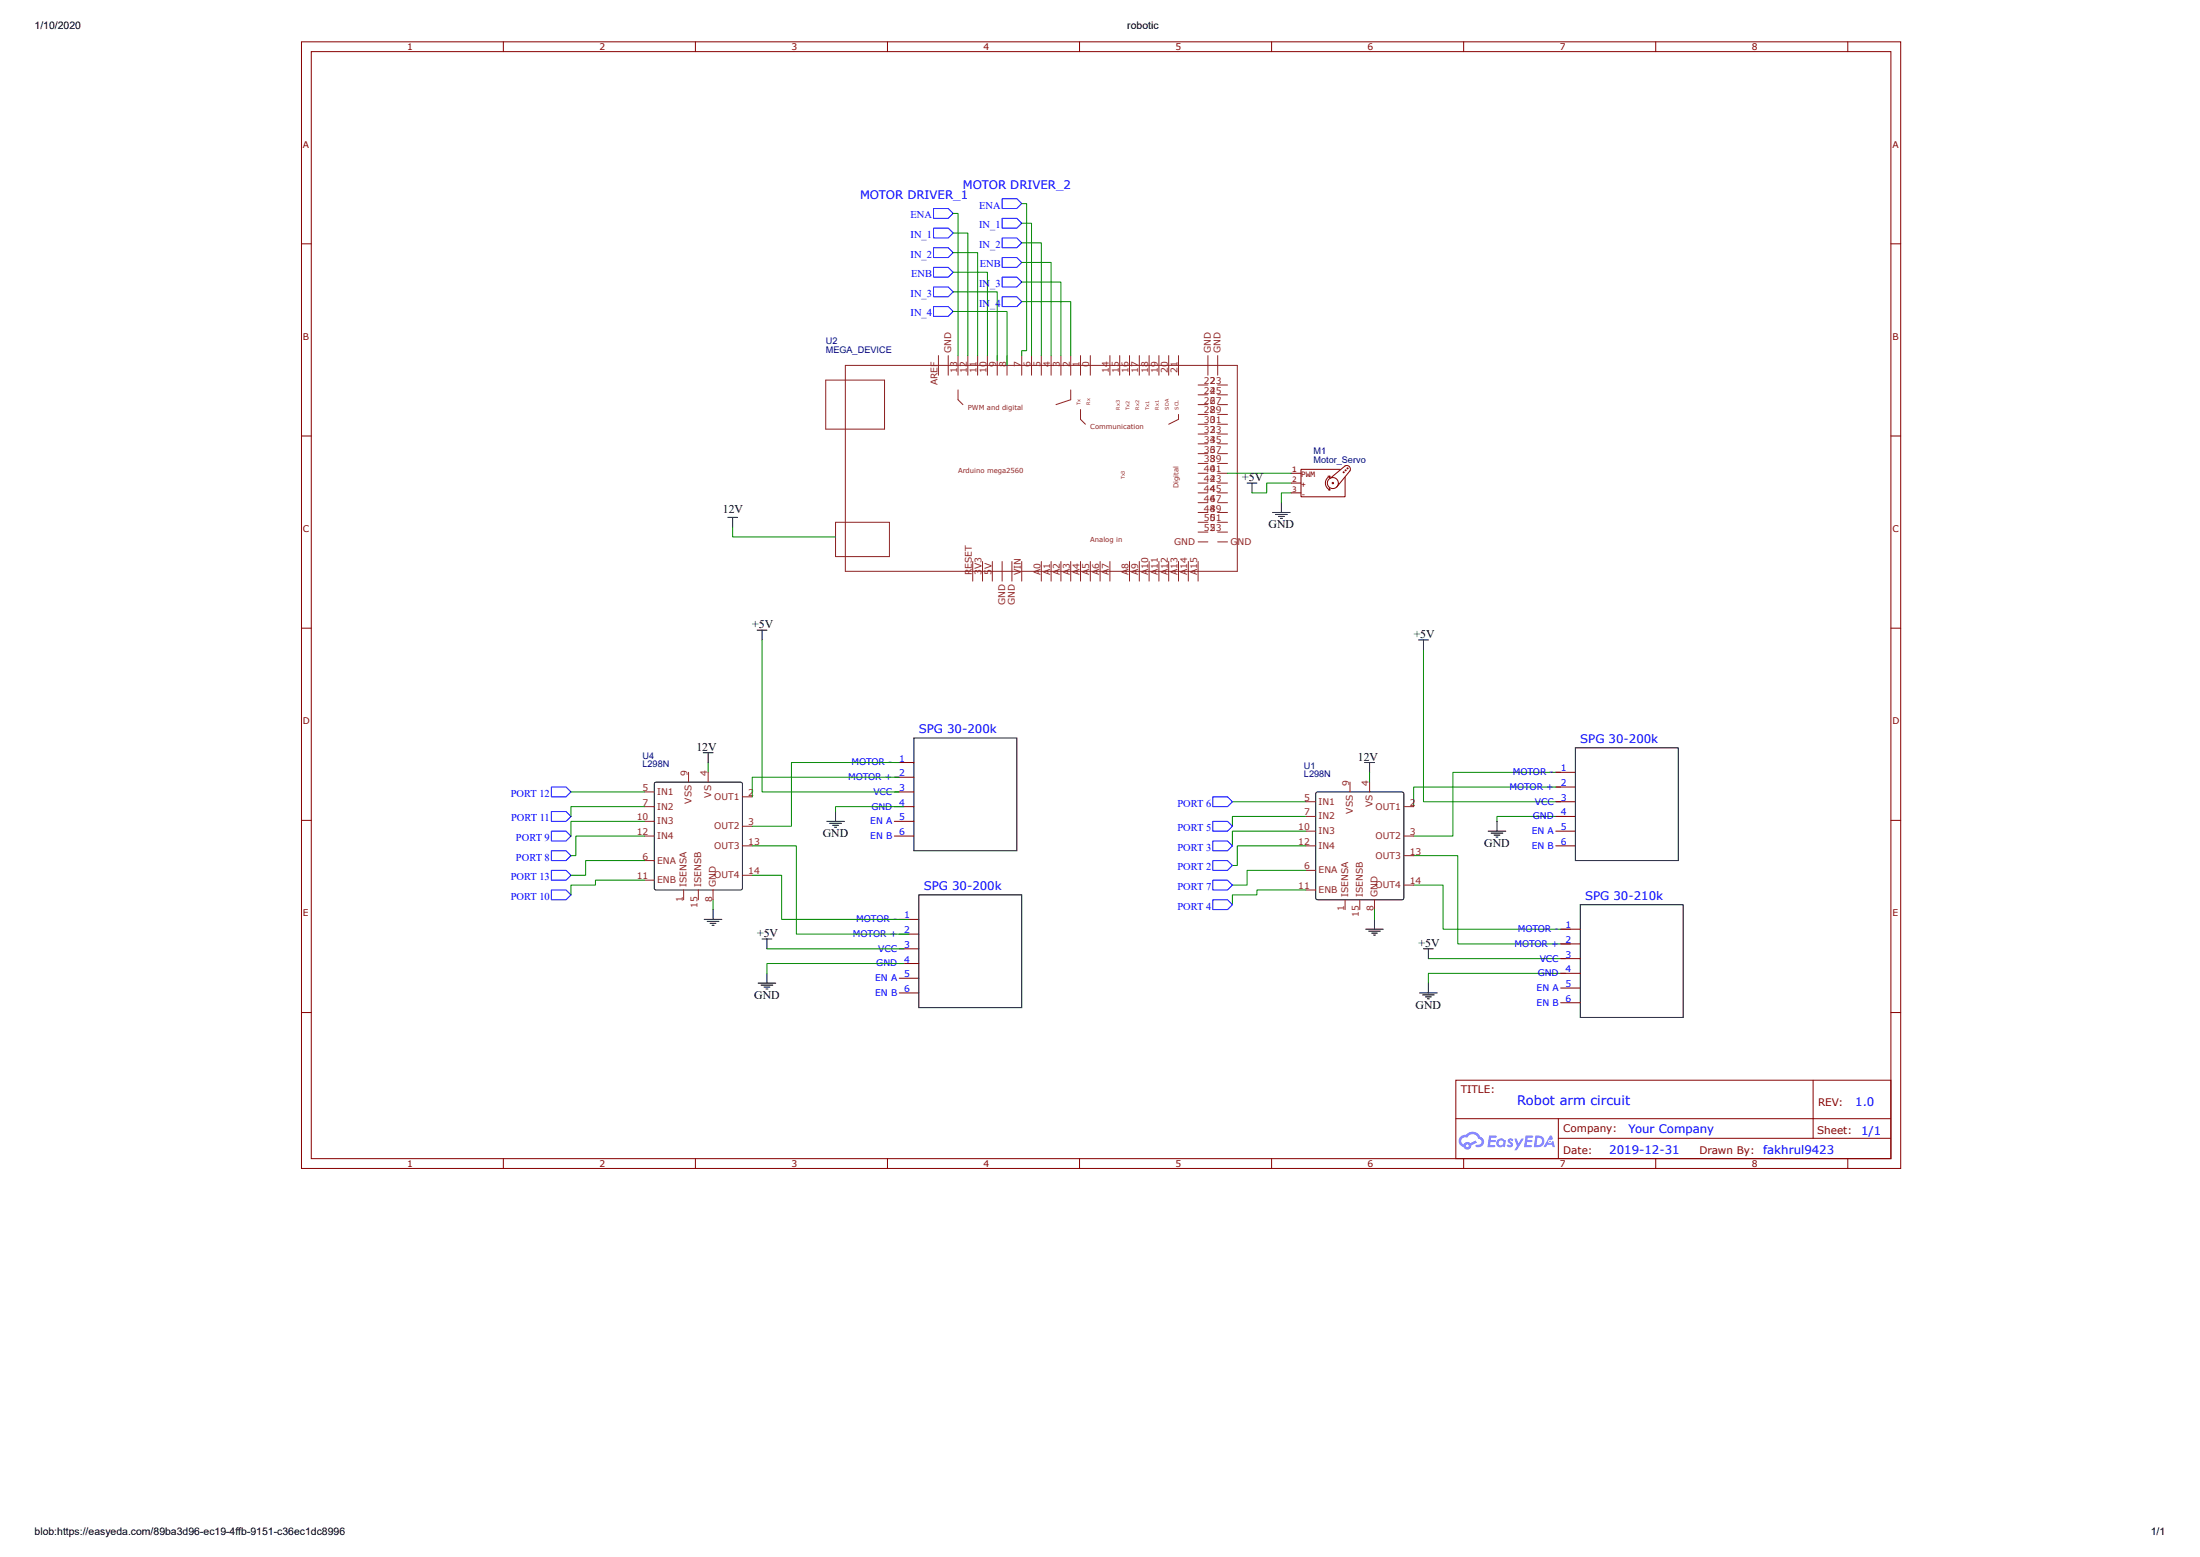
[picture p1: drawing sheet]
<svg xmlns="http://www.w3.org/2000/svg" width="594mm" height="420mm" viewBox="0 0 594 420" stroke-linecap="round" stroke-linejoin="round" font-family="sans-serif">
<g fill="none" stroke="#800" stroke-width=".27">
<path d="M81.4 11.3h431.9v304h-431.9zM84.1 13.9h426.5v298.8h-426.5zM135.9 11.3v2.6M187.8 11.3v2.6M239.7 11.3v2.6M291.5 11.3v2.6M343.4 11.3v2.6M395.3 11.3v2.6M447.1 11.3v2.6M499 11.3v2.6M81.4 65.8h2.7M510.6 65.8h2.7"/>
<path d="M81.4 117.7h2.7M510.6 117.7h2.7M81.4 169.5h2.7M510.6 169.5h2.7M81.4 221.4h2.7M510.6 221.4h2.7M81.4 273.3h2.7M510.6 273.3h2.7M393.1 291.5h117.5v21.2h-117.5zM489.6 291.5v15.7M135.9 312.7v2.6M187.8 312.7v2.6"/>
<path d="M239.7 312.7v2.6M291.5 312.7v2.6M343.4 312.7v2.6M393.2 301.9h117.3M395.3 312.7v2.6M420.8 307.2h89.7M420.8 301.9v10.6M447.1 312.7v2.6M499 312.7v2.6"/>
</g>
<g fill="#58f">
<path d="M407.4 307.4l.9-.1 .4 .3-.3 .4a.36 .36 0 0 0-.3-.3 .36 .36 0 0 0-.4 .2l.1 .1a.83 .83 0 0 1 .8 .8 .83 .83 0 0 1-.9 .8l-.8-.4 .3-.4 .6 .3 .2-.1v-.2a.91 .91 0 0 1-.6-1.4z"/>
<path d="M409 307.3h.6l.4 1.4 .9-1.4h.6l-1.9 3.1h-.6l.7-1.1z"/>
<path d="M402.1 306.5l2.1 .1-.2 .4h-1.3l-.1 .7h1.1l.3 .2-.3 .3h-1.2l-.1 .8 1.3 .1 .1 .2-.1 .2-2 .1z"/>
<path d="M412 306.5l2 .1-.1 .4h-1.4l-.1 .7h1.2l.2 .2-.3 .3h-1.1l-.2 .8 1.3 .1 .2 .2-.2 .2-1.9 .1z"/>
<path d="M418.6 306.5h.5l.2 .9-.4 .3a.53 .53 0 0 0-.8 .2 .53 .53 0 0 0 .3 .7 .53 .53 0 0 0 .7-.5l.4-.2 .4 1.7h-.6l-.2-.7h-1.3l-.3 .7h-.7z"/>
<path d="M414.7 306.5l-.5 3.1h1a1.58 1.58 0 0 0 1.9-1.6 1.58 1.58 0 0 0-1.9-1.5zM415.2 307a1.07 1.07 0 0 1 1.2 1.2 1.07 1.07 0 0 1-1.5 .8z"/>
<path d="M404.4 307.7a1.15 1.15 0 0 0-.1 1.6 1.15 1.15 0 0 0 1.6 .1l.5 .2 .2-1.7-.4-.3a1.12 1.12 0 0 0-1.8 .1zM404.6 308.4a.7 .7 0 0 1 1.4 0 .7 .7 0 0 1-1.4 0z"/>
<path d="M394.4 306.8a1.64 1.64 0 0 0 .8 2.7 1.08 1.08 0 0 0 1.2 .7 1.08 1.08 0 0 0 .9-1.1l1.5-.7-.3-.6-1.5 .7-.5-.3h-.6l-.7 .7a1.04 1.04 0 0 1-.5-1.5 1.04 1.04 0 0 1 1.5-.3 1.59 1.59 0 0 1 1.7-1 1.59 1.59 0 0 1 1.4 1.2 .85 .85 0 0 1 .8 1.1 .85 .85 0 0 1-1.3 .6 .32 .32 0 0 0-.3 .2 .32 .32 0 0 0 .3 .4 1.49 1.49 0 0 0 1.9-.9 1.49 1.49 0 0 0-1-1.9 2.36 2.36 0 0 0-3.9-.5l-.8 .1zM395.8 309.2a.41 .41 0 0 1 .8 0 .41 .41 0 0 1-.8 0z"/>
<circle cx="418.6" cy="308" r=".2"/>
</g>
<g fill="none" stroke="#080" stroke-width=".27">
<path d="M257.4 57.6h1.3v38.4M275.9 55h1.3v39.6h-1.3v1.4M257.4 62.9h4v33.1M257.4 68.2h6.6v27.8M257.4 73.5h9.3v22.5M257.4 78.8h11.9v18.5M275.9 60.2h2.7v35.8M275.9 65.5h5.3v30.5M275.9 70.8h8v25.2M275.9 76.1h10.6v19.9M257.4 84.1h14.5v14.5M275.9 81.4h13.2v14.6"/>
<path d="M331.5 127.7h17.2M348.7 133h-2.7v2.7M348.7 130.4h-6.6v2.6h-4M197.8 142.3v2.6h27.8M205.8 172.7v41h37M384.4 175.4v41h37.1M154.2 213.7h19.8M174 217.7h-19.8v2.6M191.2 205.8v2.6M242.8 205.8h-29.1v17.2h-10.6M242.8 209.8h-39.7v5.2M244.2 217.7h-18.6v1.3"/>
<path d="M332.8 216.4h19.9M369.9 208.4v2.7M421.5 212.4h-39.7v5.3M421.5 208.4h-29.2v17.2h-10.5M174 221.7h-19.8v3.9M174 225.6h-18.5v5.3h-1.3M174 232.3h-15.8v3.9h-4M174 237.5h-13.2v1.4h-6.6v2.6M203.1 236.2h8v11.9h34.4M203.1 228.3h11.9v23.8h30.5M352.7 234.9h-15.9v4h-4M352.7 228.3h-18.6v5.3h-1.3"/>
<path d="M352.7 224.3h-19.9v4M352.7 220.3h-19.9v2.7M381.8 230.9h11.9v23.8h30.4M381.8 238.9h7.9v11.9h34.4M422.8 220.3h-18.5v1.4M192.6 242.8v2.7M207.1 256.1h37.1M352.7 240.2h-13.3v1.3h-6.6v2.7M371.2 245.5v2.6M385.7 258.7h37.1M244.2 260h-37.1v2.7M422.8 262.7h-37.1v2.6"/>
</g>
<g fill="none" stroke="#000" stroke-width=".27">
<path d="M196.5 139.6h2.7M197.8 139.6v2.7M336.8 130.4h2.6M338.1 130.4v2.6M343.7 138.3h4.7M344.5 138.8h3.1M345.2 139.4h1.6M345.8 139.9h.5M346 135.7v2.6M204.5 170.1h2.6M205.8 170.1v2.6M383.1 172.7h2.6"/>
<path d="M384.4 172.7v2.7M246.8 199.2h27.8v30.4h-27.8zM176.8 211.2l.4-.1h22.8l.4 .2 .1 28.4-.2 .4-23.1 .1-.4-.2-.1-28.4zM189.9 203.1h2.7M191.2 203.1v2.7M225.6 219v2.7M355.5 213.9l.3-.2h22.8l.4 .3 .1 28.3-.2 .4-23.1 .1-.4-.2-.1-28.3zM368.5 205.8h2.7M369.9 205.8v2.6M425.4 201.8h27.8v30.5h-27.8zM223.3 221.7h4.7M224 222.2h3.2"/>
<path d="M224.8 222.7h1.6M225.4 223.3h.5M401.9 224.3h4.7M402.7 224.8h3.1M403.5 225.4h1.5M404 225.9h.5M404.3 221.7v2.6M190.2 248.1h4.7M191 248.7h3.1M191.8 249.2h1.6M192.3 249.7h.5M192.6 245.5v2.6"/>
<path d="M205.8 253.4h2.6M207.1 253.4v2.7M248.1 241.5h27.8v30.4h-27.8zM368.8 250.8h4.8M369.6 251.3h3.2M370.4 251.8h1.6M370.9 252.4h.5M371.2 248.1v2.7M384.4 256.1h2.7M385.7 256.1v2.6M426.7 244.2h27.8v30.4h-27.8zM204.7 265.3h4.8"/>
<path d="M205.5 265.9h3.2M206.3 266.4h1.6M206.8 266.9h.6M207.1 262.7v2.6M383.4 268h4.7M384.1 268.5h3.2M384.9 269h1.6M385.5 269.6h.5M385.7 265.3v2.7"/>
</g>
<g fill="none" stroke="#8d2323" stroke-width=".27">
<path d="M228.3 98.6h105.8v55.6h-105.8zM253.4 96v5.3M256.1 96v5.3M258.7 96v5.3M261.4 96v5.3M264 96v5.3M266.7 96v5.3M269.3 96v5.3M271.9 96v5.3M275.9 96v5.3M278.6 96v5.3M281.2 96v5.3"/>
<path d="M283.9 96v5.3M286.5 96v5.3M289.1 96v5.3M291.8 96v5.3M294.4 96v5.3M299.7 96v5.3M302.4 96v5.3M305 96v5.3M307.7 96v5.3M310.3 96v5.3M313 96v5.3M315.6 96v5.3"/>
<path d="M318.3 96v5.3M326.2 96v5.3M328.8 96v5.3M223 102.6h15.9v13.2h-15.9zM258.7 105.2v2.7l1.3 1.3M289.1 105.2v2.7l-3.9 1.3M291.8 110.5v2.7l1.3 1.3M318.3 111.8v1.4l-2.7 1.3M323.5 103.9h2.7M323.5 106.6h2.7M323.5 109.2h2.7M323.5 111.8h2.7"/>
<path d="M323.5 114.5h2.7M323.5 117.1h2.7M323.5 119.8h2.7M328.8 103.9h2.7M328.8 106.6h2.7M328.8 109.2h2.7M328.8 111.8h2.7M328.8 114.5h2.7M328.8 117.1h2.7M328.8 119.8h2.7M323.5 122.4h2.7M323.5 125.1h2.7"/>
<path d="M323.5 127.7h2.7M323.5 130.4h2.7M323.5 133h2.7M323.5 135.7h2.7M323.5 138.3h2.7M328.8 122.4h2.7M328.8 125.1h2.7M328.8 127.7h2.7M328.8 130.4h2.7M328.8 133h2.7M328.8 135.7h2.7M328.8 138.3h2.7"/>
<path d="M225.6 141h14.6v9.2h-14.6zM262.7 151.5v5.3M265.3 151.5v5.3M268 151.5v5.3M270.6 151.5v5.3M273.3 151.5v5.3M275.9 151.5v5.3M281.2 151.5v5.3M283.9 151.5v5.3M286.5 151.5v5.3M289.1 151.5v5.3M291.8 151.5v5.3"/>
<path d="M294.4 151.5v5.3M297.1 151.5v5.3M299.7 151.5v5.3M305 151.5v5.3M307.7 151.5v5.3M310.3 151.5v5.3M313 151.5v5.3M315.6 151.5v5.3M318.3 151.5v5.3M320.9 151.5v5.3M323.5 141h2.7M323.5 143.6h2.7"/>
<path d="M323.5 146.2h2.7M323.5 151.5v5.3M328.8 141h2.7M328.8 143.6h2.7M328.8 146.2h2.7M174 213.7h2.7M174 217.7h2.7M185.9 208.4v2.7M191.2 208.4v2.7M200.5 215h2.6M352.7 216.4h2.6M364.6 211.1v2.6"/>
<path d="M369.9 211.1v2.6M379.1 217.7h2.7M174 232.3h2.7M174 221.7h2.7M174 237.5h2.7M174 225.6h2.7M200.5 223h2.6M200.5 228.3h2.6M200.5 236.2h2.6M352.7 228.3h2.6M352.7 234.9h2.6M352.7 220.3h2.6"/>
<path d="M352.7 224.3h2.6M379.1 225.6h2.7M379.1 230.9h2.7M379.1 238.9h2.7M184.6 240.2v2.6M188.6 240.2v2.6M192.6 240.2v2.6M352.7 240.2h2.6M363.2 242.8v2.7M367.2 242.8v2.7M371.2 242.8v2.7"/>
</g>
<g fill="none" stroke="#840000" stroke-width=".27">
<path d="M348.7 127.7h2.6M348.7 130.4h2.6M348.7 133h2.6M358.6 128.5h.5M358.7 132.2h.4M359 131.8l.1 .4M359.1 128.5l-.1 .4M359.1 128.5a2.01 2.01 0 0 0-1.2 1.9 2.01 2.01 0 0 0 1.2 1.8M360.1 130.4l-.1-.2-.2 .1v.2h.3M361.4 130.4l-.4-1.1-1-.4-1.1 .4-.4 1 .3 1.1 1 .4 1.1-.3 .5-1M361.9 126.7h-10.6v7.4h11.9v-5.3M363 127.5l-.3-.1 .2 .1"/>
<path d="M363.2 125.7l-3.9 3.3M363.2 125.7a.98 .98 0 0 1 1.2 .2 .98 .98 0 0 1 .2 1.2l-3.6 4.3M363.5 126.9h-.3l.3 .1M364 126.4h-.2l.2 .1"/>
</g>
<g fill="none" stroke="#800" stroke-width=".27">
<path d="M241.5 205.8h5.3M241.5 209.8h5.3M241.5 213.7h5.3M241.5 217.7h5.3M420.1 216.4h5.3M420.1 212.4h5.3M420.1 208.4h5.3M241.5 221.7h5.3M241.5 225.6h5.3M420.1 228.3h5.3M420.1 224.3h5.3M420.1 220.3h5.3"/>
<path d="M242.8 256.1h5.3M242.8 252.1h5.3M242.8 248.1h5.3M421.5 250.8h5.2M421.5 254.7h5.2M421.5 258.7h5.2M242.8 268h5.3M242.8 264h5.3M242.8 260h5.3M421.5 262.7h5.2M421.5 266.7h5.2M421.5 270.6h5.2"/>
</g>
<g fill="none" stroke="#00f" stroke-width=".27">
<path d="M252.1 56.3h4l1.3 1.3-1.3 1.3h-4zM270.6 53.6h4l1.3 1.4-1.3 1.3h-4zM270.6 58.9h4l1.3 1.3-1.3 1.4h-4zM252.1 61.6h4l1.3 1.3-1.3 1.3h-4zM252.1 66.9h4l1.3 1.3-1.3 1.3h-4zM252.1 72.2h4l1.3 1.3-1.3 1.3h-4zM252.1 77.4h4l1.3 1.4-1.3 1.3h-4zM270.6 64.2h4l1.3 1.3-1.3 1.4h-4zM270.6 69.5h4l1.3 1.3-1.3 1.4h-4zM270.6 74.8h4l1.3 1.3-1.3 1.3h-4zM252.1 82.7h4l1.3 1.4-1.3 1.3h-4zM270.6 80.1h4l1.3 1.3-1.3 1.3h-4z"/>
<path d="M148.9 212.4h4l1.3 1.3-1.3 1.3h-4zM148.9 219h4l1.3 1.3-1.3 1.4h-4zM327.5 215h4l1.3 1.4-1.3 1.3h-4zM148.9 224.3h4l1.3 1.3-1.3 1.4h-4zM148.9 229.6h4l1.3 1.3-1.3 1.4h-4zM148.9 234.9h4l1.3 1.3-1.3 1.3h-4zM327.5 237.5h4l1.3 1.4-1.3 1.3h-4zM327.5 232.3h4l1.3 1.3-1.3 1.3h-4zM327.5 227h4l1.3 1.3-1.3 1.3h-4zM327.5 221.7h4l1.3 1.3-1.3 1.3h-4zM148.9 240.2h4l1.3 1.3-1.3 1.3h-4zM327.5 242.8h4l1.3 1.4-1.3 1.3h-4z"/>
</g>
<text font-size="3.5" fill="#00f" x="409.7" y="298.3">Robot arm circuit</text>
<g font-size="3.2" fill="#00f">
<text x="232.3" y="53.6">MOTOR DRIVER_1</text>
<text x="260" y="51">MOTOR DRIVER_2</text>
<text x="248.1" y="197.8">SPG 30-200k</text>
<text x="426.7" y="200.5">SPG 30-200k</text>
<text x="249.5" y="240.2">SPG 30-200k</text>
<text x="428.1" y="242.8">SPG 30-210k</text>
<text x="501" y="298.5">1.0</text>
<text x="439.8" y="305.6">Your Company</text>
<text x="434.6" y="311.5">2019-12-31</text>
<text x="476.1" y="311.4">fakhrul9423</text>
<text x="502.6" y="306.2">1/1</text>
</g>
<g font-size="3.2">
<text x="335.5" y="129.8">+5V</text>
<text x="195.2" y="138.5">12V</text>
<text x="342.6" y="142.5">GND</text>
<text x="203.1" y="169.5">+5V</text>
<text x="381.8" y="172.2">+5V</text>
<text x="188.1" y="202.6">12V</text>
<text x="366.7" y="205.3">12V</text>
<text x="222.2" y="225.9">GND</text>
<text x="400.8" y="228.5">GND</text>
<text x="204.5" y="252.9">+5V</text>
<text x="383.1" y="255.5">+5V</text>
<text x="203.7" y="269.6">GND</text>
<text x="382.3" y="272.2">GND</text>
</g>
<g font-size="2.8">
<text x="9.3" y="7.8">1/10/2020</text>
<text x="304.4" y="7.8">robotic</text>
<text x="9.3" y="414.2">blob:https://easyeda.com/89ba3d96-ec19-4ffb-9151-c36ec1dc8996</text>
<text x="580.8" y="414.2">1/1</text>
</g>
<g font-size="2.8" fill="#00f">
<text x="245.9" y="58.9">ENA</text>
<text x="264.4" y="56.3">ENA</text>
<text x="245.9" y="64.2">IN_1</text>
<text x="264.4" y="61.6">IN_1</text>
<text x="245.9" y="69.5">IN_2</text>
<text x="264.4" y="66.9">IN_2</text>
<text x="246.1" y="74.8">ENB</text>
<text x="264.4" y="77.4">IN</text>
<text x="264.6" y="72.2">ENB</text>
<text x="267.4" y="77.4">_3</text>
<text x="245.9" y="80.1">IN_3</text>
<text x="264.4" y="82.7">IN</text>
<text x="267.4" y="82.7">_4</text>
<text x="245.9" y="85.4">IN_4</text>
<text x="137.9" y="215">PORT 12</text>
<text x="138" y="221.7">PORT 11</text>
<text x="318" y="217.7">PORT 6</text>
<text x="139.3" y="227">PORT 9</text>
<text x="318" y="224.3">PORT 5</text>
<text x="139.3" y="232.3">PORT 8</text>
<text x="318" y="229.6">PORT 3</text>
<text x="137.9" y="237.5">PORT 13</text>
<text x="318" y="234.9">PORT 2</text>
<text x="137.9" y="242.8">PORT 10</text>
<text x="318" y="245.5">PORT 4</text>
<text x="318" y="240.2">PORT 7</text>
</g>
<g font-size="2.8" fill="#800">
<text x="394.5" y="295">TITLE:</text>
<text x="491" y="298.5">REV:</text>
<text x="422.2" y="305.6">Company:</text>
<text x="422.2" y="311.4">Date:</text>
<text x="458.9" y="311.4">Drawn By:</text>
<text x="490.7" y="306.1">Sheet:</text>
</g>
<g font-size="2.5" fill="#800">
<text x="110" y="13.5">1</text>
<text x="161.9" y="13.5">2</text>
<text x="213.7" y="13.5">3</text>
<text x="265.6" y="13.5">4</text>
<text x="317.5" y="13.5">5</text>
<text x="369.3" y="13.5">6</text>
<text x="421.2" y="13.5">7</text>
<text x="473.1" y="13.5">8</text>
<text x="81.8" y="39.9">A</text>
<text x="511" y="39.9">A</text>
<text x="81.8" y="91.7">B</text>
<text x="511" y="91.7">B</text>
<text x="81.8" y="143.6">C</text>
<text x="511" y="143.6">C</text>
<text x="81.8" y="195.5">D</text>
<text x="511" y="195.5">D</text>
<text x="81.8" y="247.3">E</text>
<text x="511" y="247.3">E</text>
<text x="110" y="314.9">1</text>
<text x="161.9" y="314.9">2</text>
<text x="213.7" y="314.9">3</text>
<text x="265.6" y="314.9">4</text>
<text x="317.5" y="314.9">5</text>
<text x="369.3" y="314.9">6</text>
<text x="421.2" y="314.9">7</text>
<text x="473.1" y="314.9">8</text>
</g>
<g font-size="2.5" fill="#000080">
<text x="223" y="95.2">MEGA_DEVICE</text>
<text x="223" y="92.8">U2</text>
<text x="354.7" y="124.8">Motor_Servo</text>
<text x="354.7" y="122.5">M1</text>
<text x="173.5" y="207.1">L298N</text>
<text x="173.5" y="204.9">U4</text>
<text x="352.1" y="209.8">L298N</text>
<text x="352.1" y="207.6">U1</text>
</g>
<g font-size="2.5" fill="#8d2323">
<text x="256.9" y="95.2" transform="rotate(-90 256.9 95.2)">GND</text>
<text x="327" y="95.2" transform="rotate(-90 327 95.2)">GND</text>
<text x="329.6" y="95.2" transform="rotate(-90 329.6 95.2)">GND</text>
<text x="258.4" y="100.7" transform="rotate(-90 258.4 100.7)">13</text>
<text x="261.1" y="100.7" transform="rotate(-90 261.1 100.7)">12</text>
<text x="263.7" y="100.7" transform="rotate(-90 263.7 100.7)">11</text>
<text x="266.4" y="100.7" transform="rotate(-90 266.4 100.7)">10</text>
<text x="269" y="99.1" transform="rotate(-90 269 99.1)">9</text>
<text x="271.7" y="99.1" transform="rotate(-90 271.7 99.1)">8</text>
<text x="275.6" y="99.1" transform="rotate(-90 275.6 99.1)">7</text>
<text x="278.3" y="99.1" transform="rotate(-90 278.3 99.1)">6</text>
<text x="280.9" y="99.1" transform="rotate(-90 280.9 99.1)">5</text>
<text x="283.6" y="99.1" transform="rotate(-90 283.6 99.1)">4</text>
<text x="286.2" y="99.1" transform="rotate(-90 286.2 99.1)">3</text>
<text x="288.9" y="99.1" transform="rotate(-90 288.9 99.1)">2</text>
<text x="291.5" y="99.1" transform="rotate(-90 291.5 99.1)">1</text>
<text x="294.2" y="99.1" transform="rotate(-90 294.2 99.1)">0</text>
<text x="299.5" y="100.7" transform="rotate(-90 299.5 100.7)">14</text>
<text x="302.1" y="100.7" transform="rotate(-90 302.1 100.7)">15</text>
<text x="304.8" y="100.7" transform="rotate(-90 304.8 100.7)">16</text>
<text x="307.4" y="100.7" transform="rotate(-90 307.4 100.7)">17</text>
<text x="310" y="100.7" transform="rotate(-90 310 100.7)">18</text>
<text x="312.7" y="100.7" transform="rotate(-90 312.7 100.7)">19</text>
<text x="315.3" y="100.7" transform="rotate(-90 315.3 100.7)">20</text>
<text x="318" y="100.7" transform="rotate(-90 318 100.7)">21</text>
<text x="253.2" y="103.9" transform="rotate(-90 253.2 103.9)">AREF</text>
<text x="325.1" y="103.6">22</text>
<text x="325.1" y="106.3">24</text>
<text x="326.8" y="103.6">23</text>
<text x="326.8" y="106.3">25</text>
<text x="325.1" y="108.9">26</text>
<text x="325.1" y="111.6">28</text>
<text x="326.8" y="108.9">27</text>
<text x="326.8" y="111.6">29</text>
<text x="325.1" y="114.2">30</text>
<text x="325.1" y="116.9">32</text>
<text x="325.1" y="119.5">34</text>
<text x="326.8" y="114.2">31</text>
<text x="326.8" y="116.9">33</text>
<text x="326.8" y="119.5">35</text>
<text x="325.1" y="122.2">36</text>
<text x="325.1" y="124.8">38</text>
<text x="326.8" y="122.2">37</text>
<text x="326.8" y="124.8">39</text>
<text x="325.1" y="127.5">40</text>
<text x="325.1" y="130.1">42</text>
<text x="326.8" y="127.5">41</text>
<text x="326.8" y="130.1">43</text>
<text x="325.1" y="132.8">44</text>
<text x="325.1" y="135.4">46</text>
<text x="326.8" y="132.8">45</text>
<text x="326.8" y="135.4">47</text>
<text x="325.1" y="138">48</text>
<text x="325.1" y="140.7">50</text>
<text x="325.1" y="143.3">52</text>
<text x="326.8" y="138">49</text>
<text x="326.8" y="140.7">51</text>
<text x="326.8" y="143.3">53</text>
<text x="317.1" y="147">GND</text>
<text x="332.3" y="147">G</text>
<text x="334.2" y="147">ND</text>
<text x="262.4" y="155.2" transform="rotate(-90 262.4 155.2)">R</text>
<text x="262.4" y="153.5" transform="rotate(-90 262.4 153.5)">ESET</text>
<text x="265.1" y="155.2" transform="rotate(-90 265.1 155.2)">3</text>
<text x="265.1" y="153.7" transform="rotate(-90 265.1 153.7)">V3</text>
<text x="267.7" y="155.2" transform="rotate(-90 267.7 155.2)">5</text>
<text x="267.7" y="153.7" transform="rotate(-90 267.7 153.7)">V</text>
<text x="275.6" y="155.2" transform="rotate(-90 275.6 155.2)">VIN</text>
<text x="280.9" y="155.2" transform="rotate(-90 280.9 155.2)">A0</text>
<text x="283.6" y="155.2" transform="rotate(-90 283.6 155.2)">A1</text>
<text x="286.2" y="155.2" transform="rotate(-90 286.2 155.2)">A2</text>
<text x="288.9" y="155.2" transform="rotate(-90 288.9 155.2)">A3</text>
<text x="291.5" y="155.2" transform="rotate(-90 291.5 155.2)">A4</text>
<text x="294.2" y="155.2" transform="rotate(-90 294.2 155.2)">A5</text>
<text x="296.8" y="155.2" transform="rotate(-90 296.8 155.2)">A6</text>
<text x="299.5" y="155.2" transform="rotate(-90 299.5 155.2)">A7</text>
<text x="304.8" y="155.2" transform="rotate(-90 304.8 155.2)">A8</text>
<text x="307.4" y="155.2" transform="rotate(-90 307.4 155.2)">A9</text>
<text x="310" y="155.2" transform="rotate(-90 310 155.2)">A10</text>
<text x="312.7" y="155.2" transform="rotate(-90 312.7 155.2)">A11</text>
<text x="315.3" y="155.2" transform="rotate(-90 315.3 155.2)">A12</text>
<text x="318" y="155.2" transform="rotate(-90 318 155.2)">A13</text>
<text x="320.6" y="155.2" transform="rotate(-90 320.6 155.2)">A14</text>
<text x="323.3" y="155.2" transform="rotate(-90 323.3 155.2)">A15</text>
<text x="271.4" y="163.3" transform="rotate(-90 271.4 163.3)">GND</text>
<text x="274.1" y="163.3" transform="rotate(-90 274.1 163.3)">GND</text>
<text x="185.7" y="209.5" transform="rotate(-90 185.7 209.5)">9</text>
<text x="191" y="209.5" transform="rotate(-90 191 209.5)">4</text>
<text x="173.5" y="213.5">5</text>
<text x="177.5" y="214.5">IN1</text>
<text x="192" y="215.2" transform="rotate(-90 192 215.2)">VS</text>
<text x="192.9" y="215.8">OUT1</text>
<text x="202.1" y="214.8">2</text>
<text x="364.3" y="212.1" transform="rotate(-90 364.3 212.1)">9</text>
<text x="369.6" y="212.1" transform="rotate(-90 369.6 212.1)">4</text>
<text x="172" y="221.4">10</text>
<text x="173.5" y="217.4">7</text>
<text x="177.5" y="218.5">IN2</text>
<text x="186.7" y="216.9" transform="rotate(-90 186.7 216.9)">VSS</text>
<text x="352.1" y="216.1">5</text>
<text x="352.1" y="220.1">7</text>
<text x="356.1" y="217.2">IN1</text>
<text x="356.1" y="221.1">IN2</text>
<text x="365.4" y="219.6" transform="rotate(-90 365.4 219.6)">VSS</text>
<text x="370.6" y="217.9" transform="rotate(-90 370.6 217.9)">VS</text>
<text x="371.5" y="218.5">OUT1</text>
<text x="380.7" y="217.4">2</text>
<text x="172" y="225.4">12</text>
<text x="177.5" y="222.5">IN3</text>
<text x="177.5" y="226.4">IN4</text>
<text x="192.9" y="223.8">OUT2</text>
<text x="202.1" y="222.7">3</text>
<text x="350.6" y="224">10</text>
<text x="356.1" y="225.1">IN3</text>
<text x="371.5" y="226.4">OUT2</text>
<text x="380.7" y="225.4">3</text>
<text x="173.5" y="232">6</text>
<text x="177.5" y="233">ENA</text>
<text x="192.9" y="229.1">OUT3</text>
<text x="202.1" y="228">13</text>
<text x="350.6" y="228">12</text>
<text x="356.1" y="229.1">IN4</text>
<text x="371.5" y="231.7">OUT3</text>
<text x="380.7" y="230.7">13</text>
<text x="172" y="237.3">11</text>
<text x="177.5" y="238.3">ENB</text>
<text x="185.4" y="239.4" transform="rotate(-90 185.4 239.4)">ISENSA</text>
<text x="189.4" y="239.4" transform="rotate(-90 189.4 239.4)">ISENSB</text>
<text x="192.9" y="237">OUT4</text>
<text x="193.4" y="239.4" transform="rotate(-90 193.4 239.4)">GND</text>
<text x="202.1" y="236">14</text>
<text x="350.6" y="239.9">11</text>
<text x="352.1" y="234.6">6</text>
<text x="356.1" y="235.7">ENA</text>
<text x="371.5" y="239.7">OUT4</text>
<text x="380.7" y="238.6">14</text>
<text x="184.4" y="243.3" transform="rotate(-90 184.4 243.3)">1</text>
<text x="188.3" y="244.9" transform="rotate(-90 188.3 244.9)">15</text>
<text x="192.3" y="243.3" transform="rotate(-90 192.3 243.3)">8</text>
<text x="356.1" y="241">ENB</text>
<text x="363" y="246" transform="rotate(-90 363 246)">1</text>
<text x="364" y="242" transform="rotate(-90 364 242)">ISENSA</text>
<text x="368" y="242" transform="rotate(-90 368 242)">ISENSB</text>
<text x="370.9" y="246" transform="rotate(-90 370.9 246)">8</text>
<text x="372" y="242" transform="rotate(-90 372 242)">GND</text>
<text x="366.9" y="247.6" transform="rotate(-90 366.9 247.6)">15</text>
</g>
<g font-size="2.5" fill="#00f">
<text x="229.9" y="206.6">MOTOR -</text>
<text x="242.8" y="205.5">1</text>
<text x="242.8" y="209.5">2</text>
<text x="408.5" y="209.2">MOTOR -</text>
<text x="421.5" y="208.2">1</text>
<text x="229" y="210.6">MOTOR +</text>
<text x="235.8" y="214.5">VCC</text>
<text x="242.8" y="213.5">3</text>
<text x="407.6" y="213.2">MOTOR +</text>
<text x="421.5" y="212.1">2</text>
<text x="235.3" y="218.5">GND</text>
<text x="242.8" y="217.4">4</text>
<text x="242.8" y="221.4">5</text>
<text x="413.9" y="221.1">GND</text>
<text x="414.5" y="217.2">VCC</text>
<text x="421.5" y="220.1">4</text>
<text x="421.5" y="216.1">3</text>
<text x="235" y="226.4">EN B</text>
<text x="235" y="222.5">EN A</text>
<text x="242.8" y="225.4">6</text>
<text x="413.6" y="225.1">EN A</text>
<text x="421.5" y="224">5</text>
<text x="413.6" y="229.1">EN B</text>
<text x="421.5" y="228">6</text>
<text x="231.2" y="248.9">MOTOR -</text>
<text x="244.2" y="251.8">2</text>
<text x="244.2" y="247.9">1</text>
<text x="409.9" y="251.6">MOTOR -</text>
<text x="422.8" y="250.5">1</text>
<text x="230.3" y="252.9">MOTOR +</text>
<text x="237.2" y="256.9">VCC</text>
<text x="244.2" y="255.8">3</text>
<text x="409" y="255.5">MOTOR +</text>
<text x="422.8" y="254.5">2</text>
<text x="236.6" y="260.8">GND</text>
<text x="244.2" y="263.7">5</text>
<text x="244.2" y="259.8">4</text>
<text x="415.3" y="263.5">GND</text>
<text x="415.8" y="259.5">VCC</text>
<text x="422.8" y="258.4">3</text>
<text x="422.8" y="262.4">4</text>
<text x="236.3" y="268.8">EN B</text>
<text x="236.3" y="264.8">EN A</text>
<text x="244.2" y="267.7">6</text>
<text x="415" y="267.4">EN A</text>
<text x="422.8" y="266.4">5</text>
<text x="415" y="271.4">EN B</text>
<text x="422.8" y="270.4">6</text>
</g>
<g font-size="2.3" fill="#840000">
<text x="348.9" y="127.5">1</text>
<text x="348.9" y="130.1">2</text>
<text x="351.4" y="128.8">PWM</text>
<text x="351.4" y="131.5">+</text>
<text x="348.9" y="132.8">3</text>
<text x="351.4" y="134.1">-</text>
</g>
<g font-size="1.9" fill="#8d2323">
<text x="261.4" y="110.5">PWM and digital</text>
<text x="294.4" y="115.8">Communication</text>
<text x="258.7" y="127.7">Arduino mega2560</text>
<text x="318.3" y="131.7" transform="rotate(-90 318.3 131.7)">Digital</text>
<text x="294.4" y="146.2">Analog in</text>
</g>
<g font-size="1.3" fill="#8d2323">
<text x="291.8" y="109.2" transform="rotate(-90 291.8 109.2)">Tx</text>
<text x="294.4" y="109.2" transform="rotate(-90 294.4 109.2)">Rx</text>
<text x="302.4" y="110.5" transform="rotate(-90 302.4 110.5)">Rx3</text>
<text x="305" y="110.5" transform="rotate(-90 305 110.5)">Tx2</text>
<text x="307.7" y="110.5" transform="rotate(-90 307.7 110.5)">Rx2</text>
<text x="310.3" y="110.5" transform="rotate(-90 310.3 110.5)">Tx1</text>
<text x="313" y="110.5" transform="rotate(-90 313 110.5)">Rx1</text>
<text x="315.6" y="110.5" transform="rotate(-90 315.6 110.5)">SDA</text>
<text x="318.3" y="110.5" transform="rotate(-90 318.3 110.5)">SCL</text>
<text x="303.8" y="129.4" transform="rotate(-90 303.8 129.4)">Tx3</text>
</g>
</svg>
